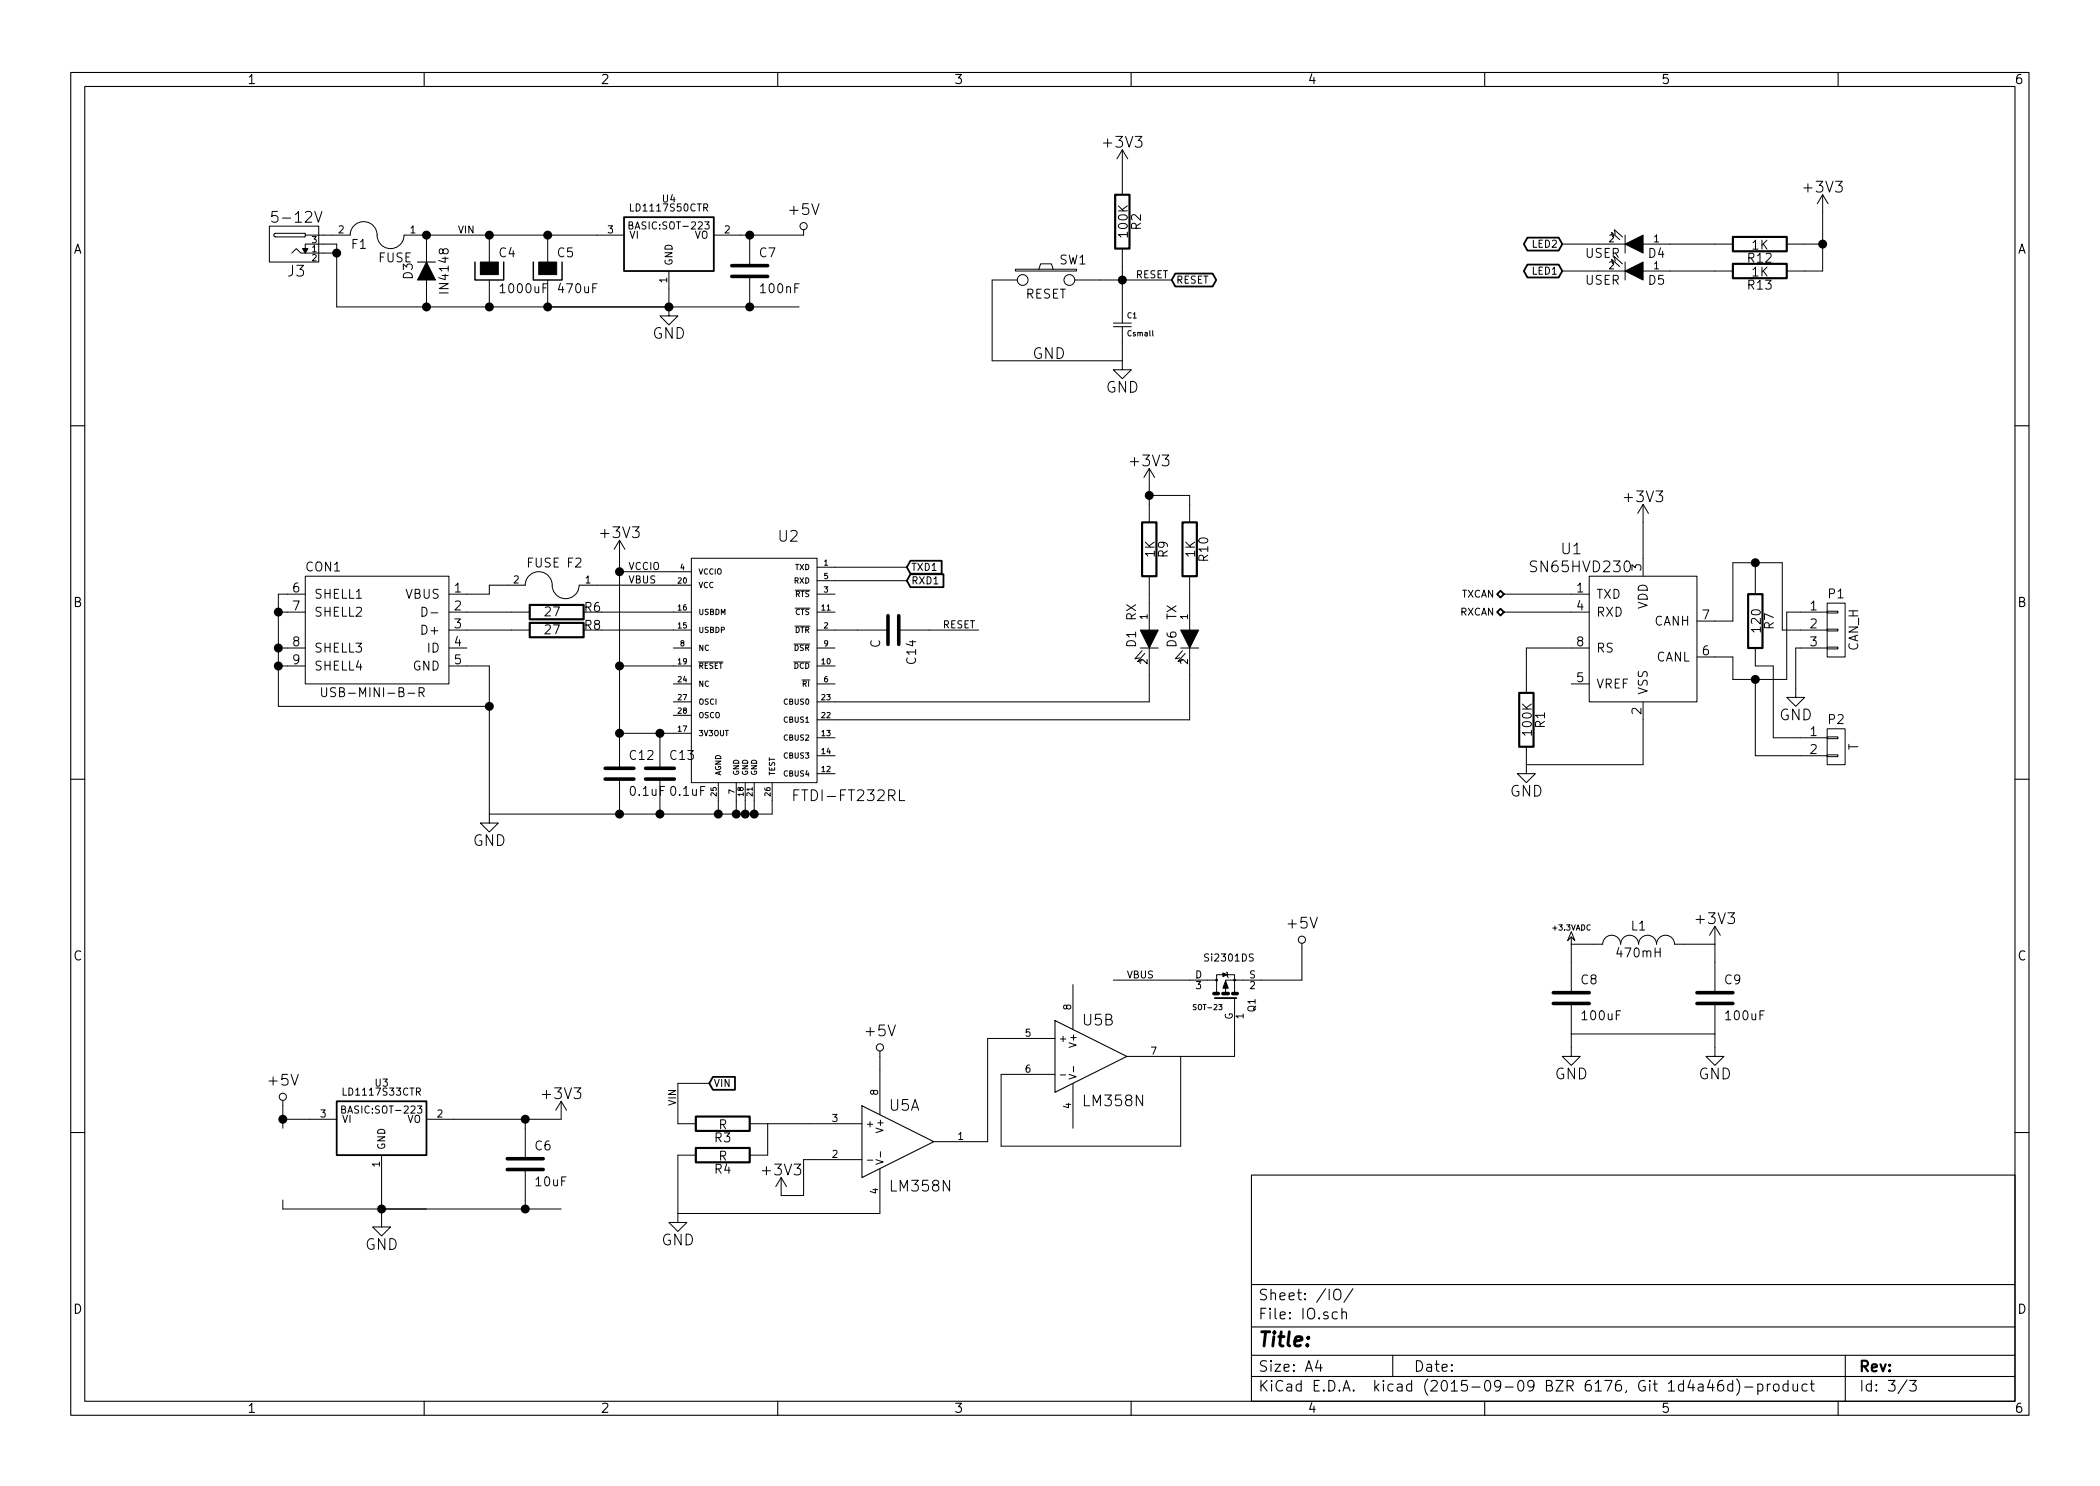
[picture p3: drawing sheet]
<svg xmlns="http://www.w3.org/2000/svg" width="297mm" height="210mm" viewBox="0 0 297 210" stroke-linecap="round" stroke-linejoin="round" font-family="sans-serif">
<g fill="none" stroke="#000" stroke-width=".15">
<path d="M10 10.3h277v189.9h-277zM12 12.2h273v186.1h-273zM60 10.3v1.9M110 10.3v1.9M160 10.3v1.9M210 10.3v1.9M260 10.3v1.9M59.1 37.1h2.5M10 60.2h2M285 60.2h2M10 110.3h2M285 110.3h2"/>
<path d="M121.9 156.5l10.2 5-10.2 5.1zM149.2 144.4l10.2 5.1-10.2 5.1zM10 160.2h2M177 166.3h108v32h-108zM285 160.2h2M60 198.3v1.9M110 198.3v1.9M160 198.3v1.9M177 194.8h108M177 191.8h108M177 187.8h108M177 181.8h108"/>
<path d="M186.4 192.5l-.3 1h.9M186.8 193v1M188.7 182.6l.3-.2a.53 .53 0 0 1 .7 .5v.5a.51 .51 0 0 1-.8 .4 1.05 1.05 0 0 1-.2-1.2zM189.2 185.7l-.5-.1-.3 .3 .1 .6 .2 .1 .5-.1M189.8 185.7a.38 .38 0 0 1 .6 .1v.8M189.8 185.1v1.5M191.4 182.3l-1.3 2M197 191.8v3M210 198.3v1.9M240.3 195.9l.1-.1 .4 .1 .1 .9M240.9 196.2l-.5 .1-.2 .2 .1 .2 .1 .1 .5-.1M241.9 195.2l-.4 1.1h1"/>
<path d="M242.2 195.8v1M243.7 195.3a.59 .59 0 0 0-.7 .7v.7l.2 .1h.3l.2-.1 .1-.5-.1-.2-.5-.1-.2 .3M245.1 195.9l-.4-.1-.3 .3v.6l.3 .1 .4-.1M245.1 195.3v1.5M245.6 195.1a1.71 1.71 0 0 1 0 2.3M246.8 196.3h1.1M248.6 195.9a.48 .48 0 0 1 .7 .1l.1 .1-.1 .6a.48 .48 0 0 1-.7 0M248.6 195.8v1.5M250 195.8v1M250.4 195.8l-.3 .1-.1 .2M250.9 196a.41 .41 0 0 1 .7 .1v.4a.41 .41 0 0 1-.4 .3 .41 .41 0 0 1-.3-.3zM252.9 195.9l-.4-.1-.3 .3 .1 .6 .2 .1 .4-.1"/>
<path d="M252.9 195.3v1.5M253.6 195.8l.1 .9a.4 .4 0 0 0 .6 0M254.3 195.8v1M255.6 195.9l-.4-.1-.3 .3 .1 .6 .2 .1 .4-.1M256.1 195.8h.5M256.3 195.3v1.3l.2 .2h.1M260 198.3v1.9M261 191.8v6.5M269.7 195.2l-1.2 2M270.1 195.3h.9l-.5 .6 .5 .1v.2v.5l-.2 .1h-.5l-.2-.1"/>
</g>
<g fill="none" stroke="#000" stroke-width=".14">
<path d="M38.1 32h7v5.1h-7zM38.8 33.1l.1-.1h4.3v.5h-4.3l-.2-.2zM41.3 35.8l.6-.6 .6 .6h5.1M43.2 33.3h6.3a1.93 1.93 0 0 1 2.1-1.9 1.93 1.93 0 0 1 1.8 2.2 1.91 1.91 0 0 0 2 1.6 1.91 1.91 0 0 0 1.7-1.9h31.2M43.2 35.2v-.7h4.4v8.9h65.4M44.5 29.9l.5 1.5 .5-1.5M60.3 33.3v3.8M60.3 39.6v3.8M69.2 33.3v3.8M69.2 39.6v3.8M77.5 33.3v3.8M77.5 39.6v3.8"/>
<path d="M94.6 38.3v6.4h1.3l-1.3 1.3-1.3-1.3h1.3M99.7 31.4h.6l-.3 .4 .3 .1v.4l-.2 .1-.4-.1M106 33.3v4.3M106 39.1v4.3M113.7 32.5v.8h-12.7M143.6 38.1h8.7v.2h-8.7zM143.9 39.6h-3.6v11.4h18.4M146.9 38.1l.3-.8h1.5l.3 .8M152 39.6h13.7M158.7 21.2v6.4M158.7 35.2v10.5M158.7 21.2l-.7 1.3"/>
<path d="M158.7 21.2l.8 1.3M221 34.5h8.9M221 38.3h8.9M228.1 33.5l-.1-.6 1.1 1M228.1 37.3l-.1-.6 1.1 1M228.5 33.1l-.2-.6 1.2 1M228.5 37l-.2-.7 1.2 1M229.9 33.3v2.5M229.9 37.1v2.5M232.4 34.5h12.7M232.4 38.3h12.7M252.7 34.5h5.1"/>
<path d="M257.8 27.6v10.7h-5.1M257.8 27.6l-.8 1.2M257.8 27.6l.8 1.2M157.5 46.2h2.5M157.5 45.7h2.5M158.7 51v1.3h1.3l-1.3 1.3-1.2-1.3h1.2M158.7 46.2v4.8M163 46.8v.6l.1 .1M87.6 76.4v32.3M87.6 76.4l-.7 1.3M87.6 76.4l.8 1.3M97.8 79h17.8v31.7h-17.8z"/>
<path d="M162.6 66.3v7.6M162.6 70.1h5.7v3.8M162.6 66.3l-.8 1.3M162.6 66.3l.7 1.3M232.4 71.4v10.1M232.4 71.4l-.8 1.2M232.4 71.4l.8 1.2M248.3 79.6v4.5M39.4 86.6h3.8M39.4 91.7h3.8M39.4 94.2h3.8M43.2 81.5h20.3v15.3h-20.3z"/>
<path d="M43.2 84.1h-3.8v15.8h29.8M45.5 97.3v1l.2 .3h.3l.2-.3v-1M59.3 98l.6-.1 .1-.2-.1-.3-.1-.1h-.5v1.3M59.6 98l.4 .6M59.7 85.9a.66 .66 0 0 1 .7 .4 .66 .66 0 0 1-.2 .8l-.5 .1zM61 86.7h.9M63.5 86.6h11.4M63.5 91.7h2.5M63.5 94.2h5.7v21M63.5 89.1h11.4M85.1 86.6h12.7M85.1 89.1h12.7"/>
<path d="M87.6 94.2h10.2M87.6 80.9h10.2M95.2 96.8h2.6M95.2 91.7h2.6M95.2 99.3h2.6M97.8 82.8h-15.9a1.93 1.93 0 0 1-2.1 1.9 1.93 1.93 0 0 1-1.7-2.2 1.91 1.91 0 0 0-2.1-1.6 1.91 1.91 0 0 0-1.7 1.9h-5.1v1.3h-5.7M98.8 93.7h3.5M112.3 93.7h2.3M112.3 91.1h2.3M112.4 88.6h2.2M112.5 83.5h2.1M112.5 86h2.1"/>
<path d="M115.6 84.1h2.5M115.6 86.6h2.5M115.6 96.8h2.5M115.6 91.7h2.5M115.6 89.1h10M115.6 94.2h2.5M115.6 80.3h12.7M115.6 82.2h12.7M127.1 89.1h11.3M161.3 91.7h2.5M161.5 92.1l-1 1.1 .7-.1M161.9 92.5l-1 1.1 .6-.1"/>
<path d="M162.6 81.5v7.6M162.6 91.7v7.6h-47M167 91.7h2.5M167.3 92.1l-1.1 1.1 .7-.1M167.6 92.5l-1 1.1 .7-.1M168.3 81.5v7.6M168.3 91.7v10.1h-52.7M212.7 84.1h12.1M212.7 86.6h12.1M222.2 96.8h2.6M224.8 81.5h15.2v17.8h-15.2zM224.8 91.7h-8.9v6.3"/>
<path d="M232.4 99.3v8.9h-16.5M240 87.9h5.1v-8.3h7v9.5h6.3M248.3 91.7v2.5h2.5v10.2h7.6M248.3 96.1v10.8h10.1M258.4 91.6h1.6v.2h-1.6zM258.4 89h1.6v.3h-1.6zM258.4 86.5h1.6v.2h-1.6zM258.4 85.3h2.6v7.7h-2.6zM258.4 91.7h-4.4v7h1.3l-1.3 1.2-1.3-1.2h1.3M258.4 86.6h-5.7v9.5h-7.6v-3.1h-5.1M69.2 115.2v1.3h1.3l-1.3 1.2-1.3-1.2h1.3M87.6 103.8h10.2"/>
<path d="M87.6 110.2v5M93.3 103.8v4.9M93.3 110.2v5M95.2 101.2h2.6M101.6 110.7v4.5M104.1 110.7v4.5M105.4 110.7v4.5M106.7 110.7v4.5M109.2 110.7v4.5h-40M115.6 109.5h2.5M115.6 104.4h2.5M115.6 106.9h2.5"/>
<path d="M127.2 111.8v1.5h.8M215.9 108.2v1.3h1.3l-1.3 1.2-1.3-1.2h1.3M215.9 105.7v2.5M258.4 106.8h1.6v.3h-1.6zM258.4 104.3h1.6v.2h-1.6zM258.4 103.1h2.6v5.1h-2.6zM151.8 139.3v6.4M157.5 138.7h14.6v1.8M172.1 138.7v-.8h2.5v.8h-1.2v1.8M173.5 137.5l.1 .2v.5l.1 .1M184.1 133.5v5.2h-9.5v1.8M222.2 132.6v1"/>
<path d="M222.2 131.8l.6 1.3-.6-.5-.5 .5zM222.2 133.6h4.5a1.27 1.27 0 0 1 1.3-1.3 1.27 1.27 0 0 1 1.2 1.3 1.27 1.27 0 0 1 1.3-1.3 1.27 1.27 0 0 1 1.3 1.3 1.27 1.27 0 0 1 1.2-1.3 1.27 1.27 0 0 1 1.3 1.3 1.27 1.27 0 0 1 1.3-1.3 1.27 1.27 0 0 1 1.3 1.3h5.7M222.2 133.6v6.9M242.6 131.1l-.8 1.2M242.6 131.1v9.4M242.6 131.1l.7 1.2M40 155.7v3.9M40 158.4h7.6M59.1 156.5h.6l-.4 .4 .3 .1v.4l-.1 .1-.4-.1M74.3 158.4v5.6M79.4 155.8l-.8 1.3M79.4 155.8v2.6h-19.1"/>
<path d="M79.4 155.8l.7 1.3M100.3 153.3h-4.4v5.7h2.5M106 159h15.9M108.6 159v4.4h-2.6M124.5 148.7v9M149.2 146.9h-9.5v14.6h-7.6M150 152.1h.7M151.2 152l1 .3-1 .4M151.8 153.3v6.3M151.8 150.9v.8M167 149.5v12.7h-25.4v-10.2h7.6M174.6 141.2v8.3h-15.2"/>
<path d="M222.2 142v7.5h1.3l-1.3 1.2-1.2-1.2h1.2M222.2 146.3h20.4M242.6 142v7.5h1.2l-1.2 1.2-1.3-1.2h1.3M40 169.8v1.3h39.4M54 163.4v10.2h1.2l-1.2 1.3-1.3-1.3h1.3M74.3 165.5v5.6M95.9 171.7v1.3h1.3l-1.3 1.2-1.3-1.2h1.3M98.4 163.4h-2.5v8.3M110.5 166.6l-.8 1.3M110.5 166.6l.8 1.3M121.9 164.1h-8.2v5.1h-3.2v-2.6M122.7 164.2h.7"/>
<path d="M123.9 164.1l1 .3-1 .3M124.5 165.3v6.4h-28.6M124.5 163v.7"/>
<circle cx="113.7" cy="32" r=".51"/>
<circle cx="144.7" cy="39.6" r=".76"/>
<circle cx="151.3" cy="39.6" r=".76"/>
<circle cx="172.1" cy="138.7" r=".13"/>
<circle cx="174.6" cy="138.7" r=".13"/>
<circle cx="184.2" cy="133" r=".51"/>
<circle cx="40" cy="155.2" r=".51"/>
<circle cx="124.5" cy="148.2" r=".51"/>
</g>
<path d="M157.7 27.6h2.1v7.6h-2.1zM245.1 33.5h7.6v2.1h-7.6zM245.1 37.3h7.6v2.1h-7.6zM161.5 73.9h2.1v7.6h-2.1zM167.3 73.9h2v7.6h-2zM74.9 85.6h7.6v2h-7.6zM74.9 88.1h7.6v2.1h-7.6zM214.9 98h2v7.7h-2zM247.3 84.1h2v7.6h-2zM98.4 158h7.6v2h-7.6zM98.4 162.4h7.6v2.1h-7.6z" fill="none" stroke="#000" stroke-width=".3"/>
<path d="M67.2 37.1v2.5h4v-2.5M75.4 37.1v2.5h4.1v-2.5" fill="none" stroke="#000" stroke-width=".2"/>
<path d="M42.8 35.2h.8l-.4 .6zM60.3 37.1l1.3 2.5h-2.5zM67.9 37.1h2.6v1.8h-2.6zM76.2 37.1h2.5v1.8h-2.5zM229.9 34.5l2.5-1.2v2.5zM229.9 38.3l2.5-1.2v2.5zM161.3 89.1h2.5l-1.2 2.6zM167 89.1h2.5l-1.2 2.6zM173.4 138.8l.3 1h-.7zM173 137.7l.6 .2-.6 .3z" fill="#000" stroke="#000" stroke-width=".14"/>
<g fill="none" stroke="#000" stroke-width=".51">
<path d="M103.5 39.1h5.1M103.5 37.6h5.1M125.6 87.1v4.1M127.1 87.1v4.1M85.6 110.2h4.1M85.6 108.7h4.1M91.3 110.2h4.1M91.3 108.7h4.1M171.7 140.6h.6M173 140.6h.7M174.4 140.6h.6M219.7 142h5.1"/>
<path d="M219.7 140.5h5.1M240 142h5.1M240 140.5h5.1M71.8 165.5h5M71.8 164h5"/>
</g>
<path d="M88.3 30.7h12.7v7.6h-12.7zM166.2 38.7h5.3l.5 .9-.5 .9h-5.3l-.5-.9zM216.1 33.6h4.4l.5 .9-.5 1h-4.4l-.6-1zM216.1 37.4h4.4l.5 .9-.5 1h-4.4l-.6-1zM128.8 79.3h4.4v1.9h-4.4l-.5-.9zM128.8 81.2h4.7v1.9h-4.7l-.5-.9zM211.8 84.1l.4-.5 .5 .5-.5 .5zM211.8 86.6l.4-.5 .5 .5-.5 .5zM47.6 155.8h12.7v7.6h-12.7zM100.8 152.4h3.2v1.8h-3.2l-.5-.9zM171.8 141.2h3.1" fill="none" stroke="#000" stroke-width=".25"/>
<g fill="#000" stroke="#000" stroke-width=".25">
<circle cx="47.6" cy="35.8" r=".51"/>
<circle cx="60.3" cy="33.3" r=".51"/>
<circle cx="69.2" cy="33.3" r=".51"/>
<circle cx="77.5" cy="33.3" r=".51"/>
<circle cx="106" cy="33.3" r=".51"/>
<circle cx="158.8" cy="39.6" r=".51"/>
<circle cx="257.8" cy="34.5" r=".51"/>
<circle cx="60.3" cy="43.4" r=".51"/>
<circle cx="69.2" cy="43.4" r=".51"/>
<circle cx="77.5" cy="43.4" r=".51"/>
<circle cx="94.6" cy="43.4" r=".51"/>
<circle cx="106" cy="43.4" r=".51"/>
<circle cx="162.6" cy="70.1" r=".51"/>
<circle cx="248.3" cy="79.6" r=".51"/>
<circle cx="39.4" cy="94.2" r=".51"/>
<circle cx="39.4" cy="86.6" r=".51"/>
<circle cx="39.4" cy="91.7" r=".51"/>
<circle cx="69.2" cy="99.9" r=".51"/>
<circle cx="87.6" cy="94.2" r=".51"/>
<circle cx="87.6" cy="80.9" r=".51"/>
<circle cx="248.3" cy="96.1" r=".51"/>
<circle cx="87.6" cy="115.2" r=".51"/>
<circle cx="87.6" cy="103.8" r=".51"/>
<circle cx="93.3" cy="103.8" r=".51"/>
<circle cx="93.3" cy="115.2" r=".51"/>
<circle cx="101.6" cy="115.2" r=".51"/>
<circle cx="104.1" cy="115.2" r=".51"/>
<circle cx="105.4" cy="115.2" r=".51"/>
<circle cx="106.7" cy="115.2" r=".51"/>
<circle cx="40" cy="158.4" r=".51"/>
<circle cx="74.3" cy="158.4" r=".51"/>
<circle cx="54" cy="171.1" r=".51"/>
<circle cx="74.3" cy="171.1" r=".51"/>
</g>
<text font-size="2.8" x="178" y="190.5">Title:</text>
<g font-size="2.1">
<text x="156.3" y="20.9">+3V3</text>
<text x="255.3" y="27.2">+3V3</text>
<text x="39.1" y="31.5">5-12V</text>
<text x="111.8" y="30.4">+5V</text>
<text x="40.7" y="39.1">J3</text>
<text x="92.3" y="47.9">GND</text>
<text x="146" y="50.8">GND</text>
<text x="156.4" y="55.6">GND</text>
<text x="160.1" y="66">+3V3</text>
<text x="229.9" y="71.1">+3V3</text>
<text x="85.1" y="76.1">+3V3</text>
<text x="110.2" y="76.7">U2</text>
<text x="216.9" y="81">SN65HVD230</text>
<text x="220.9" y="78.4">U1</text>
<text x="251.6" y="101.9">GND</text>
<text x="112.8" y="113.4">FTDI-FT232RL</text>
<text x="213.5" y="112.7">GND</text>
<text x="66.9" y="119.7">GND</text>
<text x="182.2" y="131.4">+5V</text>
<text x="240.1" y="130.8">+3V3</text>
<text x="122.6" y="146.6">+5V</text>
<text x="153.2" y="145.1">U5B</text>
<text x="38.1" y="153.6">+5V</text>
<text x="76.9" y="155.5">+3V3</text>
<text x="219.9" y="152.7">GND</text>
<text x="240.2" y="152.7">GND</text>
<text x="125.8" y="157.2">U5A</text>
<text x="153.4" y="156.5">LM358N</text>
<text x="108" y="166.3">+3V3</text>
<text x="126.1" y="168.6">LM358N</text>
<text x="51.6" y="176.9">GND</text>
<text x="93.5" y="176.2">GND</text>
<text x="178" y="184">Sheet: /IO/</text>
<text x="178" y="186.7">File: IO.sch</text>
<text x="178" y="196.9">KiCad E.D.A. kicad (2015-09-09 BZR 6176, Git 1d4a46d)-product</text>
<text x="178" y="194.1">Size: A4</text>
<text x="200" y="194.1">Date:</text>
<text x="263" y="194.1">Rev:</text>
<text x="263" y="196.9">Id: 3/3</text>
</g>
<g font-size="1.8">
<text x="35" y="11.9">1</text>
<text x="85" y="11.9">2</text>
<text x="135" y="11.9">3</text>
<text x="185" y="11.9">4</text>
<text x="235" y="11.9">5</text>
<text x="285" y="11.9">6</text>
<text x="10.4" y="35.9">A</text>
<text x="49.8" y="35.2">F1</text>
<text x="159.5" y="33.4" transform="rotate(-90 159.5 33.4)">100K</text>
<text x="161.4" y="32.5" transform="rotate(-90 161.4 32.5)">R2</text>
<text x="247.8" y="35.3">1K</text>
<text x="285.4" y="35.9">A</text>
<text x="53.5" y="37.1">FUSE</text>
<text x="58.4" y="39.5" transform="rotate(-90 58.4 39.5)">D3</text>
<text x="63.4" y="41.2" transform="rotate(-90 63.4 41.2)">IN4148</text>
<text x="70.6" y="36.4">C4</text>
<text x="71" y="41.5">1000uF</text>
<text x="78.9" y="36.4">C5</text>
<text x="79.1" y="41.5">470uF</text>
<text x="107.4" y="36.4">C7</text>
<text x="107.7" y="41.5">100nF</text>
<text x="149.9" y="37.4">SW1</text>
<text x="224.2" y="36.5">USER</text>
<text x="224.2" y="40.3">USER</text>
<text x="233.2" y="36.5">D4</text>
<text x="233.2" y="40.3">D5</text>
<text x="247.3" y="37.2">R12</text>
<text x="247.3" y="41">R13</text>
<text x="247.8" y="39.1">1K</text>
<text x="145" y="42.2">RESET</text>
<text x="41.4" y="83.8">6</text>
<text x="43.3" y="80.8">CON1</text>
<text x="64.3" y="83.8">1</text>
<text x="74.5" y="80.3">FUSE F2</text>
<text x="163.3" y="78.8" transform="rotate(-90 163.3 78.8)">1K</text>
<text x="165.2" y="78.8" transform="rotate(-90 165.2 78.8)">R9</text>
<text x="169" y="78.8" transform="rotate(-90 169 78.8)">1K</text>
<text x="170.9" y="79.3" transform="rotate(-90 170.9 79.3)">R10</text>
<text x="223" y="83.8">1</text>
<text x="232.2" y="80.7" transform="rotate(-90 232.2 80.7)">3</text>
<text x="10.4" y="85.9">B</text>
<text x="41.4" y="86.4">7</text>
<text x="44.4" y="84.7">SHELL1</text>
<text x="44.4" y="87.2">SHELL2</text>
<text x="57.3" y="84.7">VBUS</text>
<text x="59.9" y="89.8">D+</text>
<text x="64.3" y="86.4">2</text>
<text x="64.3" y="88.9">3</text>
<text x="77.1" y="87.2">27</text>
<text x="77.1" y="89.7">27</text>
<text x="82.7" y="86.6">R6</text>
<text x="82.7" y="89.1">R8</text>
<text x="160.7" y="87.8" transform="rotate(-90 160.7 87.8)">RX</text>
<text x="166.4" y="87.7" transform="rotate(-90 166.4 87.7)">TX</text>
<text x="223" y="86.4">4</text>
<text x="225.8" y="84.7">TXD</text>
<text x="225.8" y="87.2">RXD</text>
<text x="233" y="86.3" transform="rotate(-90 233 86.3)">VDD</text>
<text x="233.9" y="88.5">CANH</text>
<text x="240.8" y="87.6">7</text>
<text x="249" y="89.3" transform="rotate(-90 249 89.3)">120</text>
<text x="250.9" y="89" transform="rotate(-90 250.9 89)">R7</text>
<text x="256.1" y="86.4">1</text>
<text x="256.1" y="88.9">2</text>
<text x="258.6" y="84.7">P1</text>
<text x="285.4" y="85.9">B</text>
<text x="41.4" y="91.4">8</text>
<text x="41.4" y="94">9</text>
<text x="44.4" y="92.3">SHELL3</text>
<text x="44.4" y="94.9">SHELL4</text>
<text x="58.3" y="94.9">GND</text>
<text x="60.5" y="92.3">ID</text>
<text x="64.3" y="91.4">4</text>
<text x="64.3" y="94">5</text>
<text x="124.5" y="91.7" transform="rotate(-90 124.5 91.7)">C</text>
<text x="129.6" y="93.9" transform="rotate(-90 129.6 93.9)">C14</text>
<text x="160.7" y="91.5" transform="rotate(-90 160.7 91.5)">D1</text>
<text x="166.4" y="91.5" transform="rotate(-90 166.4 91.5)">D6</text>
<text x="223" y="91.4">8</text>
<text x="225.8" y="92.3">RS</text>
<text x="234.1" y="93.6">CANL</text>
<text x="240.8" y="92.7">6</text>
<text x="256.1" y="91.4">3</text>
<text x="262.8" y="92.2" transform="rotate(-90 262.8 92.2)">CAN_H</text>
<text x="46.8" y="98.6">USB-MINI-B-R</text>
<text x="223" y="96.5">5</text>
<text x="225.8" y="97.4">VREF</text>
<text x="232.2" y="101.1" transform="rotate(-90 232.2 101.1)">2</text>
<text x="233" y="98.3" transform="rotate(-90 233 98.3)">VSS</text>
<text x="89.1" y="107.5">C12</text>
<text x="94.8" y="107.5">C13</text>
<text x="216.7" y="103.9" transform="rotate(-90 216.7 103.9)">100K</text>
<text x="218.5" y="103" transform="rotate(-90 218.5 103)">R1</text>
<text x="256.1" y="104.1">1</text>
<text x="256.1" y="106.7">2</text>
<text x="258.6" y="102.4">P2</text>
<text x="262.8" y="106.2" transform="rotate(-90 262.8 106.2)">T</text>
<text x="89.2" y="112.6">0.1uF</text>
<text x="94.9" y="112.6">0.1uF</text>
<text x="230.8" y="131.6">L1</text>
<text x="10.4" y="135.9">C</text>
<text x="228.9" y="135.5">470mH</text>
<text x="285.4" y="135.9">C</text>
<text x="223.6" y="139.3">C8</text>
<text x="244" y="139.3">C9</text>
<text x="223.9" y="144.3">100uF</text>
<text x="244.2" y="144.3">100uF</text>
<text x="101.1" y="161.6">R3</text>
<text x="101.6" y="159.8">R</text>
<text x="75.7" y="162.8">C6</text>
<text x="75.8" y="167.8">10uF</text>
<text x="101.1" y="166.1">R4</text>
<text x="101.6" y="164.2">R</text>
<text x="10.4" y="185.9">D</text>
<text x="285.4" y="185.9">D</text>
<text x="35" y="199.9">1</text>
<text x="85" y="199.9">2</text>
<text x="135" y="199.9">3</text>
<text x="185" y="199.9">4</text>
<text x="235" y="199.9">5</text>
<text x="285" y="199.9">6</text>
</g>
<g font-size="1.4">
<text x="89.4" y="29.9">LD1117S50CTR</text>
<text x="93.7" y="28.6">U4</text>
<text x="47.9" y="33">2</text>
<text x="58" y="33">1</text>
<text x="64.8" y="33">VIN</text>
<text x="86" y="33">3</text>
<text x="89" y="33.8">VI</text>
<text x="89.3" y="32.5">BASIC:SOT-223</text>
<text x="98.1" y="33.8">VO</text>
<text x="102.5" y="33">2</text>
<text x="216.7" y="35">LED2</text>
<text x="227.6" y="34.3">2</text>
<text x="233.9" y="34.3">1</text>
<text x="94.4" y="40" transform="rotate(-90 94.4 40)">1</text>
<text x="95.1" y="37.6" transform="rotate(-90 95.1 37.6)">GND</text>
<text x="160.7" y="39.4">RESET</text>
<text x="166.4" y="40.1">RESET</text>
<text x="216.7" y="38.9">LED1</text>
<text x="227.6" y="38.1">2</text>
<text x="233.9" y="38.1">1</text>
<text x="72.6" y="82.5">2</text>
<text x="82.8" y="82.5">1</text>
<text x="88.9" y="82.5">VBUS</text>
<text x="88.9" y="80.6">VCCIO</text>
<text x="128.9" y="82.7">RXD1</text>
<text x="128.9" y="80.8">TXD1</text>
<text x="133.3" y="88.9">RESET</text>
<text x="162.3" y="87.6" transform="rotate(-90 162.3 87.6)">1</text>
<text x="168" y="87.6" transform="rotate(-90 168 87.6)">1</text>
<text x="206.5" y="87.1">RXCAN</text>
<text x="206.6" y="84.6">TXCAN</text>
<text x="162.3" y="94" transform="rotate(-90 162.3 94)">2</text>
<text x="168" y="94" transform="rotate(-90 168 94)">2</text>
<text x="170.6" y="136">Si2301DS</text>
<text x="151.5" y="142.9" transform="rotate(-90 151.5 142.9)">8</text>
<text x="159.4" y="138.4">VBUS</text>
<text x="169" y="138.4">D</text>
<text x="169.2" y="139.9">3</text>
<text x="176.7" y="138.4">S</text>
<text x="176.8" y="139.9">2</text>
<text x="177.6" y="143.2" transform="rotate(-90 177.6 143.2)">Q1</text>
<text x="145" y="146.7">5</text>
<text x="149.7" y="147.4">+</text>
<text x="152.3" y="147.9" transform="rotate(-90 152.3 147.9)">V+</text>
<text x="162.8" y="149.2">7</text>
<text x="174.4" y="144.3" transform="rotate(-90 174.4 144.3)">G</text>
<text x="175.9" y="144.1" transform="rotate(-90 175.9 144.1)">1</text>
<text x="48.7" y="155">LD1117S33CTR</text>
<text x="53.1" y="153.7">U3</text>
<text x="101" y="153.8">VIN</text>
<text x="124.2" y="154.9" transform="rotate(-90 124.2 154.9)">8</text>
<text x="145" y="151.8">6</text>
<text x="45.3" y="158.1">3</text>
<text x="48.4" y="158.9">VI</text>
<text x="48.7" y="157.6">BASIC:SOT-223</text>
<text x="57.5" y="158.9">VO</text>
<text x="61.8" y="158.1">2</text>
<text x="95.6" y="156.5" transform="rotate(-90 95.6 156.5)">VIN</text>
<text x="117.7" y="158.7">3</text>
<text x="122.4" y="159.5">+</text>
<text x="125" y="160" transform="rotate(-90 125 160)">V+</text>
<text x="135.5" y="161.3">1</text>
<text x="151.5" y="156.8" transform="rotate(-90 151.5 156.8)">4</text>
<text x="53.7" y="165.1" transform="rotate(-90 53.7 165.1)">1</text>
<text x="54.5" y="162.7" transform="rotate(-90 54.5 162.7)">GND</text>
<text x="117.7" y="163.8">2</text>
<text x="124.2" y="168.9" transform="rotate(-90 124.2 168.9)">4</text>
</g>
<g font-size="1.2">
<text x="44.1" y="35.7">1</text>
<text x="44.1" y="34.4">3</text>
<text x="44.1" y="37">2</text>
</g>
<g font-size="1.1">
<text x="159.5" y="45">C1</text>
<text x="159.6" y="47.6">Csmall</text>
<text x="95.9" y="82.5">20</text>
<text x="96.2" y="80.6">4</text>
<text x="98.8" y="81.3">VCCIO</text>
<text x="98.8" y="83.2">VCC</text>
<text x="112.3" y="82.5">RXD</text>
<text x="112.4" y="80.6">TXD</text>
<text x="116.6" y="80">1</text>
<text x="116.6" y="83.8">3</text>
<text x="116.6" y="81.9">5</text>
<text x="95.9" y="88.9">15</text>
<text x="95.9" y="86.4">16</text>
<text x="98.8" y="89.5">USBDP</text>
<text x="98.8" y="87">USBDM</text>
<text x="112.4" y="89.5">DTR</text>
<text x="112.4" y="84.4">RTS</text>
<text x="112.4" y="87">CTS</text>
<text x="116.3" y="86.4">11</text>
<text x="116.6" y="88.9">2</text>
<text x="95.9" y="94">19</text>
<text x="96.2" y="91.4">8</text>
<text x="98.8" y="92.1">NC</text>
<text x="98.8" y="94.6">RESET</text>
<text x="112.2" y="94.6">DCD</text>
<text x="112.3" y="92.1">DSR</text>
<text x="116.3" y="94">10</text>
<text x="116.6" y="91.4">9</text>
<text x="95.9" y="96.5">24</text>
<text x="95.9" y="99.1">27</text>
<text x="95.9" y="101">28</text>
<text x="98.8" y="97.1">NC</text>
<text x="98.8" y="99.7">OSCI</text>
<text x="98.8" y="101.6">OSCO</text>
<text x="110.9" y="99.7">CBUS0</text>
<text x="113.5" y="97.1">RI</text>
<text x="116.3" y="101.6">22</text>
<text x="116.3" y="99.1">23</text>
<text x="116.6" y="96.5">6</text>
<text x="95.9" y="103.5">17</text>
<text x="98.8" y="104.1">3V3OUT</text>
<text x="110.9" y="102.2">CBUS1</text>
<text x="110.9" y="104.8">CBUS2</text>
<text x="110.9" y="107.3">CBUS3</text>
<text x="116.3" y="104.1">13</text>
<text x="116.3" y="106.7">14</text>
<text x="101.3" y="112.6" transform="rotate(-90 101.3 112.6)">25</text>
<text x="102" y="109.7" transform="rotate(-90 102 109.7)">AGND</text>
<text x="103.9" y="112.3" transform="rotate(-90 103.9 112.3)">7</text>
<text x="104.5" y="109.7" transform="rotate(-90 104.5 109.7)">GND</text>
<text x="105.2" y="112.6" transform="rotate(-90 105.2 112.6)">18</text>
<text x="105.8" y="109.7" transform="rotate(-90 105.8 109.7)">GND</text>
<text x="106.4" y="112.6" transform="rotate(-90 106.4 112.6)">21</text>
<text x="107.1" y="109.7" transform="rotate(-90 107.1 109.7)">GND</text>
<text x="109" y="112.6" transform="rotate(-90 109 112.6)">26</text>
<text x="109.6" y="109.7" transform="rotate(-90 109.6 109.7)">TEST</text>
<text x="110.9" y="109.8">CBUS4</text>
<text x="116.3" y="109.2">12</text>
<text x="219.7" y="131.6">+3.3VADC</text>
</g>
<text font-size="1" x="169" y="142.9">SOT-23</text>
</svg>
